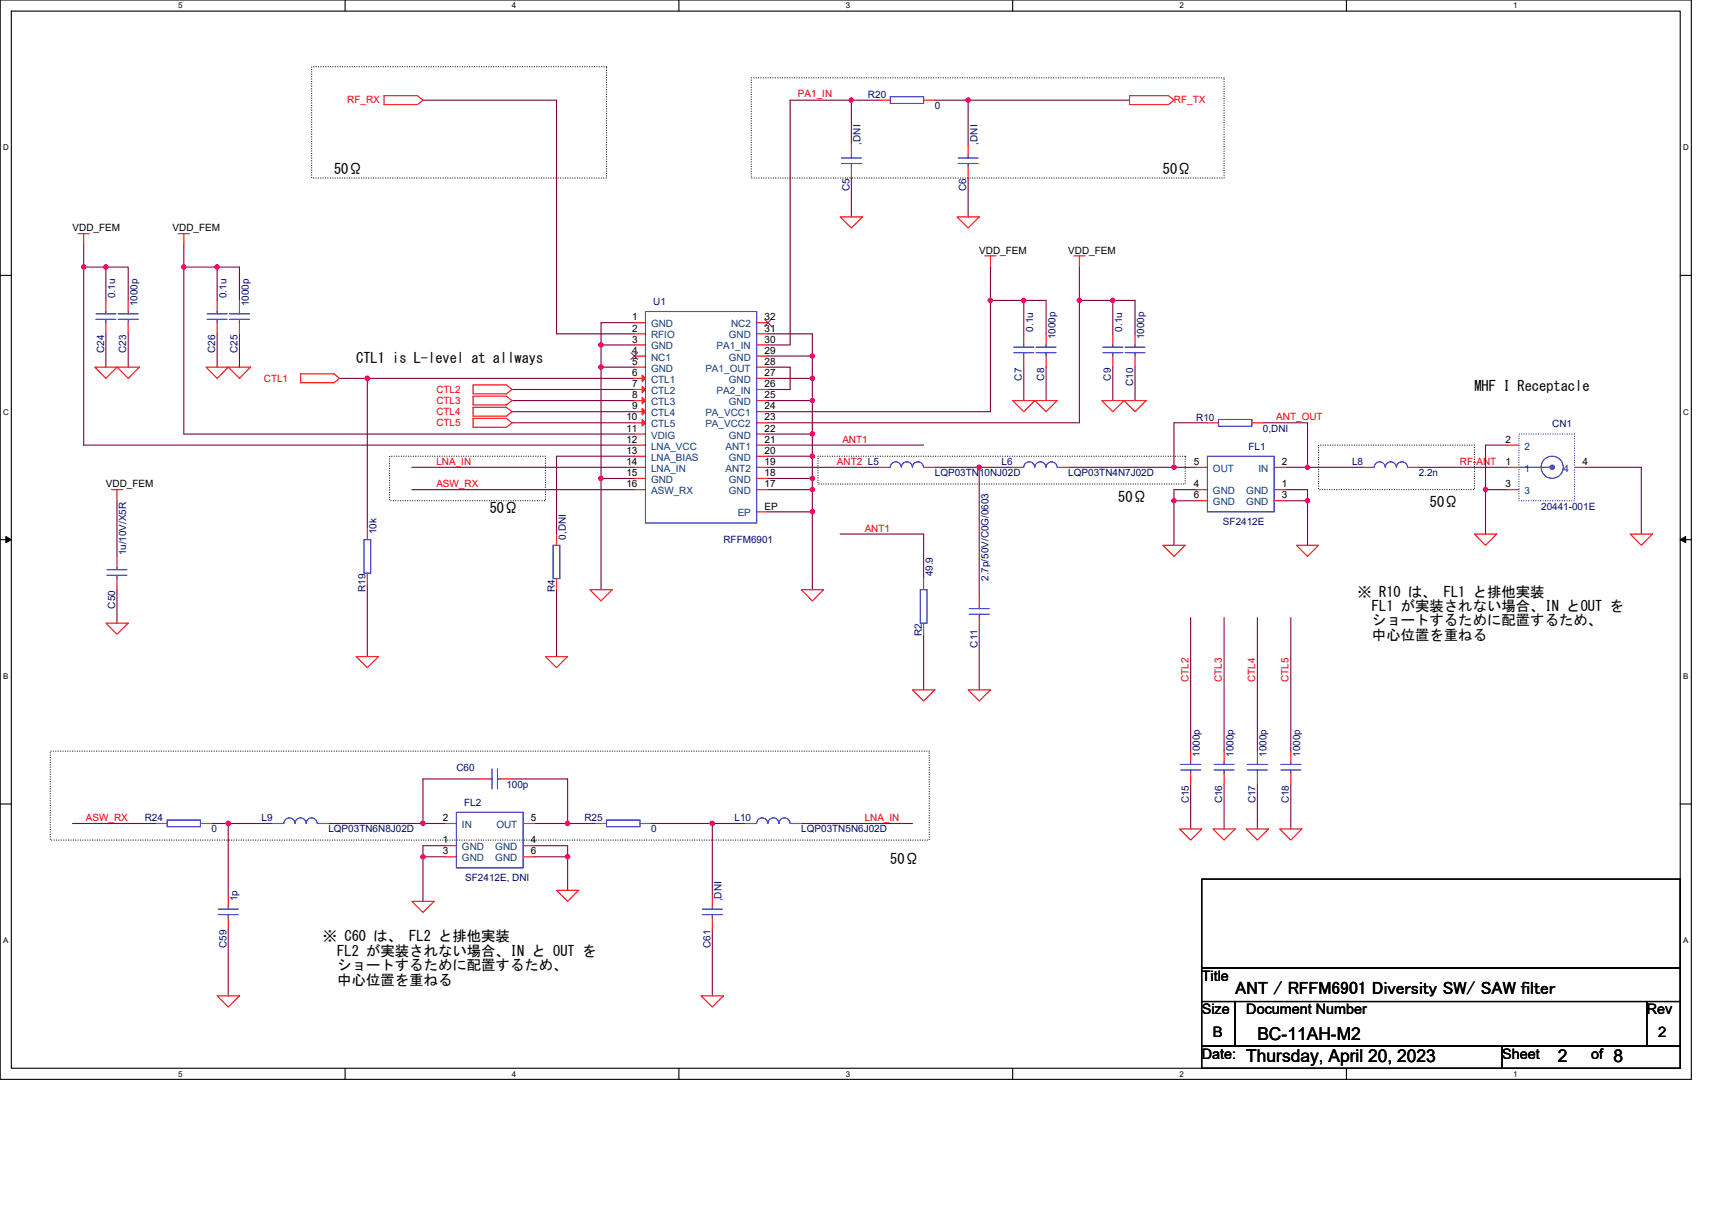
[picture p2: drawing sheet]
<svg xmlns="http://www.w3.org/2000/svg" width="297mm" height="210mm" viewBox="0 0 297 210" stroke-linecap="round" stroke-linejoin="round" font-family="sans-serif">
<path d="M0 0h293.5v187.2h-293.5zM2 1.9h289.5v183.4h-289.5z" fill="none" stroke="#000" stroke-width=".19"/>
<g fill="#fff">
<path d="M30.9 .2h.8v1.6h-.8z"/>
<path d="M30.9 185.5h.8v1.6h-.8z"/>
</g>
<path d="M59.9 0v1.9M59.9 185.3v1.9" fill="none" stroke="#000" stroke-width=".19"/>
<g fill="#fff">
<path d="M88.8 .2h.8v1.6h-.8z"/>
<path d="M88.8 185.5h.8v1.6h-.8z"/>
</g>
<path d="M117.8 0v1.9M117.8 185.3v1.9" fill="none" stroke="#000" stroke-width=".19"/>
<g fill="#fff">
<path d="M146.7 .2h.8v1.6h-.8z"/>
<path d="M146.7 185.5h.8v1.6h-.8z"/>
</g>
<path d="M175.7 0v1.9M175.7 185.3v1.9" fill="none" stroke="#000" stroke-width=".19"/>
<g fill="#fff">
<path d="M204.7 .2h.7v1.6h-.7z"/>
<path d="M204.7 185.5h.7v1.6h-.7z"/>
</g>
<path d="M233.6 0v1.9M233.6 185.3v1.9" fill="none" stroke="#000" stroke-width=".19"/>
<g fill="#fff">
<path d="M262.6 .2h.7v1.6h-.7z"/>
<path d="M262.6 185.5h.7v1.6h-.7z"/>
<path d="M.5 24.8h1v1.6h-1z"/>
<path d="M292 24.8h1v1.6h-1z"/>
<path d="M.5 70.7h1v1.5h-1z"/>
<path d="M292 70.7h1v1.5h-1z"/>
</g>
<path d="M0 47.8h2M291.5 47.8h2" fill="none" stroke="#000" stroke-width=".19"/>
<g fill="#fff">
<path d="M.5 116.5h.9v1.6h-.9z"/>
<path d="M292 116.5h.9v1.6h-.9z"/>
</g>
<path d="M0 93.6h2M291.5 93.6h2" fill="none" stroke="#000" stroke-width=".19"/>
<path d="M1 93.1l1 .5-1 .5zM291.5 93.6l1-.5v1z" fill="#000" stroke="#000" stroke-width=".17"/>
<g fill="#fff">
<path d="M.5 162.4h.9v1.5h-.9z"/>
<path d="M292 162.4h.9v1.5h-.9z"/>
</g>
<path d="M0 139.5h2M291.5 139.5h2M208.5 152.5h83v15.4h-83zM208.5 167.9h83v5.8h-83zM208.5 173.7h5.8v7.8h-5.8zM214.3 173.7h71.4v7.8h-71.4zM285.7 173.7h5.8v7.8h-5.8zM208.5 181.5h52.1v3.8h-52.1zM260.6 181.5h30.9v3.8h-30.9z" fill="none" stroke="#000" stroke-width=".19"/>
<path d="M54.1 11.6h51.1v19.3h-51.1zM130.3 13.5h82.1v17.4h-82.1zM67.6 79.1h27v7.8h-27zM141.9 79.1h63.7v4.9h-63.7zM228.8 77.2h27v7.7h-27zM8.7 130.3h152.5v15.4h-152.5z" fill="none" stroke="#000" stroke-width=".19" stroke-dasharray="0 .4"/>
<g fill="none" stroke="#800040" stroke-width=".19">
<path d="M73.4 17.4h23.2v40.5h13.5M147.7 17.4h-10.6v42.4h-3.9M147.7 17.4v7.7M147.7 17.4h4.8M162.2 17.4h5.8M168 17.4v7.7M168 17.4h28M147.7 30.9v6.7M168 30.9v6.7M14.5 46.3h3.9M14.5 46.3v30.9h95.6M14.5 42.5v3.8"/>
<path d="M18.4 46.3v5.8M18.4 46.3h3.8v5.8M18.4 57.9v5.8M22.2 57.9v5.8M31.9 42.5v3.8M31.9 46.3h5.8M31.9 46.3v29h78.2M37.7 57.9v5.8M37.7 46.3v5.8M37.7 46.3h3.8v5.8M41.5 57.9v5.8M104.3 59.8v3.9"/>
<path d="M104.3 59.8h5.8M110.1 56h-5.8v3.8M133.2 57.9h7.7v3.9M171.8 46.3v5.8M171.8 52.1h5.8M171.8 52.1v19.3h-38.6M177.6 52.1h3.9v5.8M177.6 52.1v5.8M187.3 52.1v21.2h-54.1M187.3 46.3v5.8M187.3 52.1h5.8M193.1 52.1h3.8v5.8"/>
<path d="M193.1 52.1v5.8M58.9 65.6h4.8M63.7 65.6h46.4M63.7 65.6v26.1M88.8 67.6h21.3M88.8 69.5h21.3M88.8 71.4h21.3M88.8 73.3h21.3M104.3 63.7v19.3M104.3 63.7h5.8M110.1 79.1h-13.5v13.5M133.2 63.7h3.9v3.9h-3.9"/>
<path d="M133.2 61.8h7.7M133.2 65.6h7.7M133.2 69.5h7.7M133.2 75.3h7.7M133.2 79.1h7.7M133.2 77.2h27M140.9 61.8v3.8M140.9 65.6v3.9M140.9 69.5v5.8M140.9 75.3v3.8M140.9 79.1v3.9M177.6 63.7v5.8"/>
<path d="M181.5 63.7v5.8M193.1 63.7v5.8M196.9 63.7v5.8M209.5 73.3h-5.8v7.8M219.1 73.3h7.8v7.8M261.6 77.2h-3.9v7.7M20.3 86.9v9.6M71.5 84.9h38.6M71.5 81.1h38.6M104.3 83v19.3M104.3 83h5.8M133.2 81.1h19.3"/>
<path d="M133.2 83h7.7M133.2 84.9h7.7M133.2 88.8h7.7M140.9 83v1.9M140.9 84.9v3.9M140.9 88.8v13.5M145.8 92.6h14.4v7.8M162.2 81.1h7.7M169.9 81.1v22.2M169.9 81.1h5.8M185.4 81.1h18.3M203.7 86.9h3.9"/>
<path d="M203.7 81.1h3.9M203.7 86.9v7.7M207.6 84.9h-3.9v2M223 81.1h3.9M223 86.9h3.9M223 84.9h3.9v2M226.9 86.9v7.7M226.9 81.1h9.6M246.2 81.1h15.4M257.7 84.9v7.7M257.7 84.9h3.9M275.1 81.1h9.7v11.5"/>
<path d="M20.3 102.3v5.8M63.7 101.3v12.6M96.6 102.3v11.6M160.2 110v9.7M169.9 109.1v10.6M206.6 107.1v23.2M212.4 107.1v23.2M218.2 107.1v23.2M224 107.1v23.2M83 135.1h-9.6v7.8M88.8 135.1h9.7v7.8M206.6 136.1v7.7"/>
<path d="M212.4 136.1v7.7M218.2 136.1v7.7M224 136.1v7.7M12.6 142.9h14.5M36.7 142.9h2.9M39.6 142.9v12.5M39.6 142.9h7.7M57 142.9h16.4M73.4 148.6h3.9M73.4 142.9h3.9M73.4 148.6v7.8M77.3 146.7h-3.9v1.9"/>
<path d="M92.7 142.9h5.8M92.7 148.6h5.8M92.7 146.7h5.8v1.9M98.5 148.6v5.8M98.5 142.9h4.8M113 142.9h10.6M123.6 142.9v12.5M123.6 142.9h5.8M139 142.9h19.3M39.6 161.2v11.6M123.6 161.2v11.6"/>
</g>
<g fill="#f0f" stroke="#f0f" stroke-width=".19">
<circle cx="104.3" cy="59.8" r=".38"/>
<circle cx="104.3" cy="63.7" r=".38"/>
<circle cx="104.3" cy="83" r=".38"/>
<circle cx="140.9" cy="61.8" r=".38"/>
<circle cx="140.9" cy="65.6" r=".38"/>
<circle cx="140.9" cy="75.3" r=".38"/>
<circle cx="140.9" cy="69.5" r=".38"/>
<circle cx="140.9" cy="79.1" r=".38"/>
<circle cx="140.9" cy="83" r=".38"/>
<circle cx="140.9" cy="84.9" r=".38"/>
<circle cx="140.9" cy="88.8" r=".38"/>
<circle cx="63.7" cy="65.6" r=".38"/>
<circle cx="18.4" cy="46.3" r=".38"/>
<circle cx="14.5" cy="46.3" r=".38"/>
<circle cx="31.9" cy="46.3" r=".38"/>
<circle cx="37.7" cy="46.3" r=".38"/>
<circle cx="203.7" cy="81.1" r=".38"/>
<circle cx="226.8" cy="81.1" r=".38"/>
<circle cx="203.7" cy="86.9" r=".38"/>
<circle cx="226.8" cy="86.9" r=".38"/>
<circle cx="171.8" cy="52.1" r=".38"/>
<circle cx="187.3" cy="52.1" r=".38"/>
<circle cx="177.6" cy="52.1" r=".38"/>
<circle cx="193.1" cy="52.1" r=".38"/>
<circle cx="168" cy="17.4" r=".38"/>
<circle cx="98.5" cy="148.6" r=".38"/>
<circle cx="73.4" cy="148.6" r=".38"/>
<circle cx="73.4" cy="142.8" r=".38"/>
<circle cx="98.5" cy="142.8" r=".38"/>
<circle cx="257.7" cy="84.9" r=".38"/>
<circle cx="169.9" cy="81.1" r=".38"/>
<circle cx="147.7" cy="17.4" r=".38"/>
<circle cx="39.6" cy="142.8" r=".38"/>
<circle cx="123.6" cy="142.8" r=".38"/>
</g>
<g fill="none" stroke="#f00" stroke-width=".19">
<path d="M66.6 16.6h5.8l1 .8-1 .7h-5.8zM152.5 17.4h2M160.2 17.4h2M196 16.6h6.7l1 .8-1 .7h-6.7zM145.8 37.6h3.8l-1.9 2zM147.7 25.1v1.9M147.7 29v1.9M166 37.6h3.9l-1.9 2zM168 25.1v1.9M168 29v1.9M13.5 40.5h2M14.5 40.5v2"/>
<path d="M18.4 52.1v1.9M18.4 56v1.9M22.2 52.1v1.9M22.2 56v1.9M30.9 40.5h1.9M31.9 40.5v2M37.7 52.1v1.9M37.7 56v1.9M41.5 52.1v1.9M41.5 56v1.9M110.1 56h1.9M110.1 57.9h1.9"/>
<path d="M110.1 59.8h1.9M131.3 59.8h1.9M131.3 57.9h1.9M131.3 56h1.9M170.9 44.4h1.9M171.8 44.4v1.9M177.6 57.9v1.9M181.5 57.9v1.9M186.3 44.4h2M187.3 44.4v1.9M193.1 57.9v1.9M196.9 57.9v1.9"/>
<path d="M16.4 63.7h3.9l-1.9 1.9zM20.3 63.7h3.9l-2 1.9zM35.7 63.7h3.9l-1.9 1.9zM39.6 63.7h3.9l-2 1.9zM52.2 64.9h5.8l.9 .7-.9 .8h-5.8zM82.1 66.8h5.8l.9 .8-.9 .7h-5.8zM82.1 68.7h5.8l.9 .8-.9 .8h-5.8zM82.1 70.7h5.8l.9 .7-.9 .8h-5.8zM82.1 72.6h5.8l.9 .7-.9 .8h-5.8zM110.1 61.8h1.9M110.1 63.7h1.9M110.1 65.6h1.9"/>
<path d="M110.1 67.6h1.9M110.1 69.5h1.9M110.1 71.4h1.9M110.1 73.3h1.9M110.1 75.3h1.9M110.1 77.2h1.9M110.1 79.1h1.9M131.3 79.1h1.9M131.3 77.2h1.9M131.3 75.3h1.9M131.3 73.3h1.9M131.3 71.4h1.9"/>
<path d="M131.3 69.5h1.9M131.3 67.6h1.9M131.3 65.6h1.9M131.3 63.7h1.9M131.3 61.8h1.9M175.7 69.5h3.9l-2 1.9zM177.6 61.8v1.9M179.6 69.5h3.8l-1.9 1.9zM181.5 61.8v1.9M191.2 69.5h3.8l-1.9 1.9zM193.1 61.8v1.9M195 69.5h3.9l-2 1.9z"/>
<path d="M196.9 61.8v1.9M209.5 73.3h1.9M217.2 73.3h1.9M261.6 77.2h1.9M19.3 84.9h2M20.3 84.9v2M20.3 96.5v1.9M63.7 99.4v1.9M63.7 91.7v1.9M96.6 92.6v2M110.1 81.1h1.9M110.1 83h1.9"/>
<path d="M110.1 84.9h1.9M131.3 84.9h1.9M131.3 83h1.9M131.3 81.1h1.9M131.3 88.8h1.9M152.5 81.1h2M160.2 81.1h2M175.7 81.1h1.9M183.4 81.1h2M201.8 94.6h3.8l-1.9 1.9zM207.6 84.9h1.9M207.6 81.1h1.9"/>
<path d="M207.6 86.9h1.9M221.1 84.9h1.9M221.1 81.1h1.9M221.1 86.9h1.9M224.9 94.6h3.9l-1.9 1.9zM236.5 81.1h1.9M244.2 81.1h2M255.8 92.6h3.9l-2 2zM261.6 81.1h1.9M261.6 84.9h1.9M273.2 81.1h1.9M282.8 92.6h3.9l-1.9 2z"/>
<path d="M18.4 108.1h3.8l-1.9 1.9zM20.3 100.4v1.9M61.8 113.9h3.9l-2 1.9zM94.6 113.9h3.9l-1.9 1.9zM96.6 100.4v1.9M102.3 102.3h3.9l-1.9 1.9zM139 102.3h3.9l-2 1.9zM158.3 119.7h3.9l-2 1.9zM160.2 108.1v1.9M160.2 100.4v1.9M168 119.7h3.8l-1.9 1.9zM169.9 103.3v1.9"/>
<path d="M169.9 107.1v2M83 135.1h2M86.9 135.1h1.9M206.6 130.3v1.9M206.6 134.2v1.9M212.4 130.3v1.9M212.4 134.2v1.9M218.2 130.3v1.9M218.2 134.2v1.9M224 130.3v1.9M224 134.2v1.9M27.1 142.9h1.9"/>
<path d="M34.8 142.9h1.9M39.6 155.4v1.9M39.6 159.3v1.9M47.3 142.9h2M55.1 142.9h1.9M71.5 156.4h3.8l-1.9 1.9zM77.3 146.7h1.9M77.3 142.9h1.9M77.3 148.6h1.9M90.8 146.7h1.9M90.8 142.9h1.9M90.8 148.6h1.9"/>
<path d="M96.6 154.4h3.8l-1.9 2zM103.3 142.9h1.9M111 142.9h2M123.6 155.4v1.9M123.6 159.3v1.9M129.4 142.9h1.9M137.1 142.9h1.9M204.7 143.8h3.8l-1.9 1.9zM210.5 143.8h3.8l-1.9 1.9zM216.2 143.8h3.9l-1.9 1.9zM222 143.8h3.9l-1.9 1.9zM37.7 172.8h3.8l-1.9 1.9z"/>
<path d="M121.6 172.8h3.9l-1.9 1.9z"/>
</g>
<g fill="none" stroke="#00f" stroke-width=".19">
<path d="M154.5 16.8h5.7v1.1h-5.7zM146 28.4h3.5M146 27.4h3.5M147.7 27v.4M147.7 28.4v.6M166.2 28.4h3.5M166.2 27.4h3.5M168 27v.4M168 28.4v.6M16.6 55.4h3.5M16.6 54.4h3.5M18.4 54v.4"/>
<path d="M18.4 55.4v.6M20.5 55.4h3.5M20.5 54.4h3.5M22.2 55.4v.6M22.2 54v.4M35.9 55.4h3.5M35.9 54.4h3.5M37.7 54v.4M37.7 55.4v.6M39.8 55.4h3.5M39.8 54.4h3.5M41.5 54v.4"/>
<path d="M41.5 55.4v.6M112 54h19.3v36.7h-19.3zM177.6 59.8v.4M181.5 59.8v.4M193.1 59.8v.4M196.9 59.8v.4M175.9 61.2h3.5M175.9 60.2h3.5M177.6 61.2v.6M179.8 61.2h3.4M179.8 60.2h3.4M181.5 61.2v.6"/>
<path d="M191.3 61.2h3.5M191.3 60.2h3.5M193.1 61.2v.6M195.2 61.2h3.5M195.2 60.2h3.5M196.9 61.2v.6M209.5 79.1h11.6v9.7h-11.6zM211.4 72.8h5.8v1.1h-5.8zM18.6 99.8h3.4M18.6 98.8h3.4M20.3 98.4v.4M20.3 99.8v.6"/>
<path d="M63.2 93.6h1.1v5.8h-1.1zM96 94.6h1.1v5.8h-1.1zM154.5 81a.95 .95 0 0 1 .9-.9 .95 .95 0 0 1 1 .9M160.2 81a.96 .96 0 0 0-.9-.9 .96 .96 0 0 0-1 .9 .95 .95 0 0 0-1-.9 .95 .95 0 0 0-.9 .9M177.6 81a.96 .96 0 0 1 1-.9 .96 .96 0 0 1 1 .9 .96 .96 0 0 1 .9-.9 .96 .96 0 0 1 1 .9 .96 .96 0 0 1 .9-.9 .96 .96 0 0 1 1 .9M238.4 81a.96 .96 0 0 1 1-.9 .96 .96 0 0 1 1 .9 .95 .95 0 0 1 .9-.9 .95 .95 0 0 1 1 .9M244.2 81a.96 .96 0 0 0-.9-.9 .96 .96 0 0 0-1 .9M263.5 81.1h5.8M159.7 102.3h1.1v5.8h-1.1zM168.2 106.6h3.4M168.2 105.6h3.4M169.9 105.2v.4"/>
<path d="M169.9 106.6v.5M85 135.1h.4M85.4 133.4v3.5M86.3 133.4v3.5M86.3 135.1h.6M204.8 133.6h3.5M204.8 132.6h3.5M206.6 132.2v.4M206.6 133.6v.6M210.6 133.6h3.5M210.6 132.6h3.5M212.4 132.2v.4"/>
<path d="M212.4 133.6v.6M216.4 133.6h3.5M216.4 132.6h3.5M218.2 132.2v.4M218.2 133.6v.6M222.2 133.6h3.5M222.2 132.6h3.5M224 132.2v.4M224 133.6v.6M29 142.3h5.8v1.1h-5.8zM37.9 158.7h3.4M37.9 157.7h3.4"/>
<path d="M39.6 157.3v.4M39.6 158.7v.6M49.3 142.8a.97 .97 0 0 1 .9-.9 .97 .97 0 0 1 1 .9 .95 .95 0 0 1 1-.9 .95 .95 0 0 1 .9 .9M53.1 142.8a.95 .95 0 0 1 1-.9 .95 .95 0 0 1 .9 .9M79.2 140.9h11.6v9.7h-11.6zM105.2 142.3h5.8v1.1h-5.8zM121.9 158.7h3.4M121.9 157.7h3.4M123.6 157.3v.4M123.6 158.7v.6M131.3 142.8a.96 .96 0 0 1 1-.9 .96 .96 0 0 1 .9 .9M133.2 142.8a.95 .95 0 0 1 1-.9 .95 .95 0 0 1 .9 .9 .96 .96 0 0 1 1-.9 .96 .96 0 0 1 1 .9"/>
<circle cx="269.3" cy="81.1" r="1.92"/>
</g>
<path d="M132.7 55.4l1.1 1.2M133.8 55.4l-1.2 1.2M109.5 61.2l1.2 1.2M110.6 61.2l-1.1 1.2" fill="none" stroke="#804000" stroke-width=".17"/>
<g fill="#f00" stroke="#f00" stroke-width=".19">
<path d="M111.4 65.1l.6 .5-.6 .6z"/>
<path d="M111.4 67l.6 .6-.6 .5z"/>
<path d="M111.4 68.9l.6 .6-.6 .6z"/>
<path d="M111.4 70.8l.6 .6-.6 .6z"/>
<path d="M111.4 72.8l.6 .5-.6 .6z"/>
</g>
<path d="M263.5 75.3h9.7v11.6h-9.7z" fill="none" stroke="#00f" stroke-width=".19" stroke-dasharray="0 .4"/>
<circle cx="269.3" cy="81.1" r=".38" fill="#00f" stroke="#00f" stroke-width=".19"/>
<g font-size="3.1">
<text x="214.3" y="172.5">ANT / RFFM6901 Diversity SW/ SAW filter</text>
<text x="216.2" y="184.2">Thursday, April 20, 2023</text>
<text x="218.2" y="180.3">BC-11AH-M2</text>
<text x="270.3" y="184.2">2</text>
<text x="279.9" y="184.2">8</text>
</g>
<g font-size="2.5">
<text x="58" y="30.1">50Ω</text>
<text x="201.8" y="30.1">50Ω</text>
<text x="61.8" y="62.9">CTL1 is L-level at allways</text>
<text x="255.8" y="67.8">MHF I Receptacle</text>
<text x="85" y="89">50Ω</text>
<text x="194" y="87.1">50Ω</text>
<text x="248.1" y="88">50Ω</text>
<text x="235.5" y="103.5">※ R10 は、 FL1 と排他実装</text>
<text x="238" y="106">FL1 が実装されない場合、IN とOUT を</text>
<text x="238" y="108.5">ショートするために配置するため、</text>
<text x="238" y="111">中心位置を重ねる</text>
<text x="154.5" y="149.8">50Ω</text>
<text x="56" y="163.3">※ C60 は、 FL2 と排他実装</text>
<text x="58.5" y="165.8">FL2 が実装されない場合、IN と OUT を</text>
<text x="58.5" y="168.3">ショートするために配置するため、</text>
<text x="58.5" y="170.8">中心位置を重ねる</text>
<text x="208.5" y="170.2">Title</text>
<text x="208.5" y="176">Size</text>
<text x="210.5" y="179.8">B</text>
<text x="216.2" y="176">Document Number</text>
<text x="285.7" y="176">Rev</text>
<text x="287.7" y="179.8">2</text>
<text x="208.5" y="183.7">Date:</text>
<text x="260.6" y="183.7">Sheet</text>
<text x="276.1" y="183.7">of</text>
</g>
<g font-size="1.7" fill="#f00">
<text x="60.3" y="17.9">RF_RX</text>
<text x="138.4" y="16.9">PA1_IN</text>
<text x="203.7" y="17.9">RF_TX</text>
<text x="45.8" y="66.2">CTL1</text>
<text x="75.7" y="68.1">CTL2</text>
<text x="75.7" y="70.1">CTL3</text>
<text x="75.7" y="72">CTL4</text>
<text x="75.7" y="73.9">CTL5</text>
<text x="146.2" y="76.8">ANT1</text>
<text x="221.4" y="72.9">ANT_OUT</text>
<text x="75.7" y="80.6">LNA_IN</text>
<text x="145.2" y="80.7">ANT2 L5</text>
<text x="253.3" y="80.7">RF-ANT</text>
<text x="75.7" y="84.5">ASW_RX</text>
<text x="150" y="92.3">ANT1</text>
<text x="206.2" y="118.3" transform="rotate(-90 206.2 118.3)">CTL2</text>
<text x="212" y="118.3" transform="rotate(-90 212 118.3)">CTL3</text>
<text x="217.8" y="118.3" transform="rotate(-90 217.8 118.3)">CTL4</text>
<text x="223.6" y="118.3" transform="rotate(-90 223.6 118.3)">CTL5</text>
<text x="14.9" y="142.4">ASW_RX</text>
<text x="150" y="142.4">LNA_IN</text>
</g>
<g font-size="1.7" fill="#000080">
<text x="150.6" y="17">R20</text>
<text x="162.2" y="18.9">0</text>
<text x="149.3" y="25.1" transform="rotate(-90 149.3 25.1)">,DNI</text>
<text x="169.6" y="25.1" transform="rotate(-90 169.6 25.1)">,DNI</text>
<text x="147.4" y="33.2" transform="rotate(-90 147.4 33.2)">C5</text>
<text x="167.7" y="33.2" transform="rotate(-90 167.7 33.2)">C6</text>
<text x="20" y="51.7" transform="rotate(-90 20 51.7)">0.1u</text>
<text x="23.9" y="53.1" transform="rotate(-90 23.9 53.1)">1000p</text>
<text x="39.3" y="51.7" transform="rotate(-90 39.3 51.7)">0.1u</text>
<text x="43.2" y="53.1" transform="rotate(-90 43.2 53.1)">1000p</text>
<text x="113.3" y="52.9">U1</text>
<text x="179.2" y="57.5" transform="rotate(-90 179.2 57.5)">0.1u</text>
<text x="183.1" y="58.9" transform="rotate(-90 183.1 58.9)">1000p</text>
<text x="194.7" y="57.5" transform="rotate(-90 194.7 57.5)">0.1u</text>
<text x="198.5" y="58.9" transform="rotate(-90 198.5 58.9)">1000p</text>
<text x="18.1" y="61.2" transform="rotate(-90 18.1 61.2)">C24</text>
<text x="21.9" y="61.2" transform="rotate(-90 21.9 61.2)">C23</text>
<text x="37.4" y="61.2" transform="rotate(-90 37.4 61.2)">C26</text>
<text x="41.2" y="61.2" transform="rotate(-90 41.2 61.2)">C25</text>
<text x="177.3" y="66" transform="rotate(-90 177.3 66)">C7</text>
<text x="181.2" y="66" transform="rotate(-90 181.2 66)">C8</text>
<text x="192.8" y="66" transform="rotate(-90 192.8 66)">C9</text>
<text x="196.6" y="67" transform="rotate(-90 196.6 67)">C10</text>
<text x="207.6" y="73">R10</text>
<text x="216.6" y="78">FL1</text>
<text x="219.1" y="74.9">0,DNI</text>
<text x="269.3" y="74.1">CN1</text>
<text x="162.2" y="82.6">LQP03TN10NJ02D</text>
<text x="173.8" y="80.7">L6</text>
<text x="185.4" y="82.6">LQP03TN4N7J02D</text>
<text x="234.6" y="80.7">L8</text>
<text x="246.2" y="82.6">2.2n</text>
<text x="267.4" y="88.4">20441-001E</text>
<text x="65.3" y="92.6" transform="rotate(-90 65.3 92.6)">10k</text>
<text x="98.2" y="93.6" transform="rotate(-90 98.2 93.6)">0,DNI</text>
<text x="125.5" y="94.2">RFFM6901</text>
<text x="212.2" y="91.1">SF2412E</text>
<text x="21.9" y="96.3" transform="rotate(-90 21.9 96.3)">1u/10V/X5R</text>
<text x="161.9" y="100" transform="rotate(-90 161.9 100)">49.9</text>
<text x="171.5" y="100.8" transform="rotate(-90 171.5 100.8)">2.7p/50V/C0G/0603</text>
<text x="20" y="105.6" transform="rotate(-90 20 105.6)">C50</text>
<text x="63.4" y="102.7" transform="rotate(-90 63.4 102.7)">R19</text>
<text x="96.2" y="102.7" transform="rotate(-90 96.2 102.7)">R4</text>
<text x="159.9" y="110.4" transform="rotate(-90 159.9 110.4)">R2</text>
<text x="169.6" y="112.4" transform="rotate(-90 169.6 112.4)">C11</text>
<text x="208.2" y="131.3" transform="rotate(-90 208.2 131.3)">1000p</text>
<text x="214" y="131.3" transform="rotate(-90 214 131.3)">1000p</text>
<text x="219.8" y="131.3" transform="rotate(-90 219.8 131.3)">1000p</text>
<text x="225.6" y="131.3" transform="rotate(-90 225.6 131.3)">1000p</text>
<text x="79.2" y="133.8">C60</text>
<text x="87.9" y="136.7">100p</text>
<text x="25.1" y="142.5">R24</text>
<text x="45.4" y="142.5">L9</text>
<text x="80.5" y="139.8">FL2</text>
<text x="101.4" y="142.5">R25</text>
<text x="127.4" y="142.5">L10</text>
<text x="206.3" y="139.4" transform="rotate(-90 206.3 139.4)">C15</text>
<text x="212.1" y="139.4" transform="rotate(-90 212.1 139.4)">C16</text>
<text x="217.8" y="139.4" transform="rotate(-90 217.8 139.4)">C17</text>
<text x="223.6" y="139.4" transform="rotate(-90 223.6 139.4)">C18</text>
<text x="36.7" y="144.4">0</text>
<text x="57" y="144.4">LQP03TN6N8J02D</text>
<text x="113" y="144.4">0</text>
<text x="139" y="144.4">LQP03TN5N6J02D</text>
<text x="80.7" y="152.9">SF2412E, DNI</text>
<text x="41.2" y="156.4" transform="rotate(-90 41.2 156.4)">1p</text>
<text x="125.2" y="156.4" transform="rotate(-90 125.2 156.4)">,DNI</text>
<text x="39.3" y="164.5" transform="rotate(-90 39.3 164.5)">C59</text>
<text x="123.3" y="164.5" transform="rotate(-90 123.3 164.5)">C61</text>
</g>
<g font-size="1.7">
<text x="12.6" y="40.2">VDD_FEM</text>
<text x="29.9" y="40.2">VDD_FEM</text>
<text x="169.9" y="44">VDD_FEM</text>
<text x="185.4" y="44">VDD_FEM</text>
<text x="109.7" y="55.6">1</text>
<text x="109.7" y="57.5">2</text>
<text x="109.7" y="59.4">3</text>
<text x="132.6" y="57.5">31</text>
<text x="132.6" y="59.4">30</text>
<text x="132.6" y="55.6">32</text>
<text x="109.7" y="61.4">4</text>
<text x="109.7" y="63.3">5</text>
<text x="109.7" y="65.2">6</text>
<text x="132.6" y="65.2">27</text>
<text x="132.6" y="63.3">28</text>
<text x="132.6" y="61.4">29</text>
<text x="109.7" y="67.2">7</text>
<text x="109.7" y="69.1">8</text>
<text x="109.7" y="71">9</text>
<text x="132.6" y="71">24</text>
<text x="132.6" y="69.1">25</text>
<text x="132.6" y="67.2">26</text>
<text x="108.7" y="72.9">10</text>
<text x="108.7" y="74.9">11</text>
<text x="108.7" y="76.8">12</text>
<text x="132.6" y="76.8">21</text>
<text x="132.6" y="74.9">22</text>
<text x="132.6" y="72.9">23</text>
<text x="261.2" y="76.8">2</text>
<text x="108.7" y="78.7">13</text>
<text x="108.7" y="80.7">14</text>
<text x="108.7" y="82.6">15</text>
<text x="132.6" y="80.7">19</text>
<text x="132.6" y="82.6">18</text>
<text x="132.6" y="78.7">20</text>
<text x="207.2" y="80.7">5</text>
<text x="222.4" y="80.7">2</text>
<text x="261.2" y="80.7">1</text>
<text x="274.5" y="80.7">4</text>
<text x="18.4" y="84.5">VDD_FEM</text>
<text x="108.7" y="84.5">16</text>
<text x="132.6" y="84.5">17</text>
<text x="132.6" y="88.4">EP</text>
<text x="207.2" y="84.5">4</text>
<text x="207.2" y="86.5">6</text>
<text x="222.4" y="84.5">1</text>
<text x="222.4" y="86.5">3</text>
<text x="261.2" y="84.5">3</text>
<text x="76.9" y="142.5">2</text>
<text x="92.1" y="142.5">5</text>
<text x="76.9" y="146.3">1</text>
<text x="76.9" y="148.2">3</text>
<text x="92.1" y="146.3">4</text>
<text x="92.1" y="148.2">6</text>
</g>
<g font-size="1.7" fill="#004080">
<text x="113" y="56.8">GND</text>
<text x="113" y="58.7">RFIO</text>
<text x="126.5" y="58.7">GND</text>
<text x="126.8" y="56.8">NC2</text>
<text x="113" y="60.6">GND</text>
<text x="113" y="62.5">NC1</text>
<text x="113" y="64.5">GND</text>
<text x="122.4" y="64.5">PA1_OUT</text>
<text x="124.3" y="60.6">PA1_IN</text>
<text x="126.5" y="62.5">GND</text>
<text x="113" y="66.4">CTL1</text>
<text x="113" y="68.3">CTL2</text>
<text x="113" y="70.3">CTL3</text>
<text x="124.3" y="68.3">PA2_IN</text>
<text x="126.5" y="70.3">GND</text>
<text x="126.5" y="66.4">GND</text>
<text x="113" y="72.2">CTL4</text>
<text x="113" y="74.1">CTL5</text>
<text x="113" y="76.1">VDIG</text>
<text x="113" y="78">LNA_VCC</text>
<text x="122.4" y="74.1">PA_VCC2</text>
<text x="122.4" y="72.2">PA_VCC1</text>
<text x="125.9" y="78">ANT1</text>
<text x="126.5" y="76.1">GND</text>
<text x="264.5" y="78">2</text>
<text x="113" y="79.9">LNA_BIAS</text>
<text x="113" y="81.9">LNA_IN</text>
<text x="113" y="83.8">GND</text>
<text x="125.9" y="81.9">ANT2</text>
<text x="126.5" y="83.8">GND</text>
<text x="126.5" y="79.9">GND</text>
<text x="210.5" y="81.9">OUT</text>
<text x="218.4" y="81.9">IN</text>
<text x="264.5" y="81.9">1</text>
<text x="271.2" y="81.9">4</text>
<text x="113" y="85.7">ASW_RX</text>
<text x="126.5" y="85.7">GND</text>
<text x="128" y="89.6">EP</text>
<text x="210.5" y="85.7">GND</text>
<text x="210.5" y="87.7">GND</text>
<text x="216.2" y="85.7">GND</text>
<text x="216.2" y="87.7">GND</text>
<text x="264.5" y="85.7">3</text>
<text x="80.2" y="143.6">IN</text>
<text x="86.1" y="143.6">OUT</text>
<text x="80.2" y="147.5">GND</text>
<text x="80.2" y="149.4">GND</text>
<text x="85.9" y="147.5">GND</text>
<text x="85.9" y="149.4">GND</text>
</g>
<g font-size="1.4">
<text x="30.9" y="1.5">5</text>
<text x="88.8" y="1.5">4</text>
<text x="146.7" y="1.5">3</text>
<text x="204.7" y="1.5">2</text>
<text x="262.6" y="1.5">1</text>
<text x=".5" y="26.1">D</text>
<text x="292" y="26.1">D</text>
<text x=".5" y="71.9">C</text>
<text x="292" y="71.9">C</text>
<text x=".5" y="117.8">B</text>
<text x="292" y="117.8">B</text>
<text x=".5" y="163.6">A</text>
<text x="292" y="163.6">A</text>
<text x="30.9" y="186.8">5</text>
<text x="88.8" y="186.8">4</text>
<text x="146.7" y="186.8">3</text>
<text x="204.7" y="186.8">2</text>
<text x="262.6" y="186.8">1</text>
</g>
</svg>
